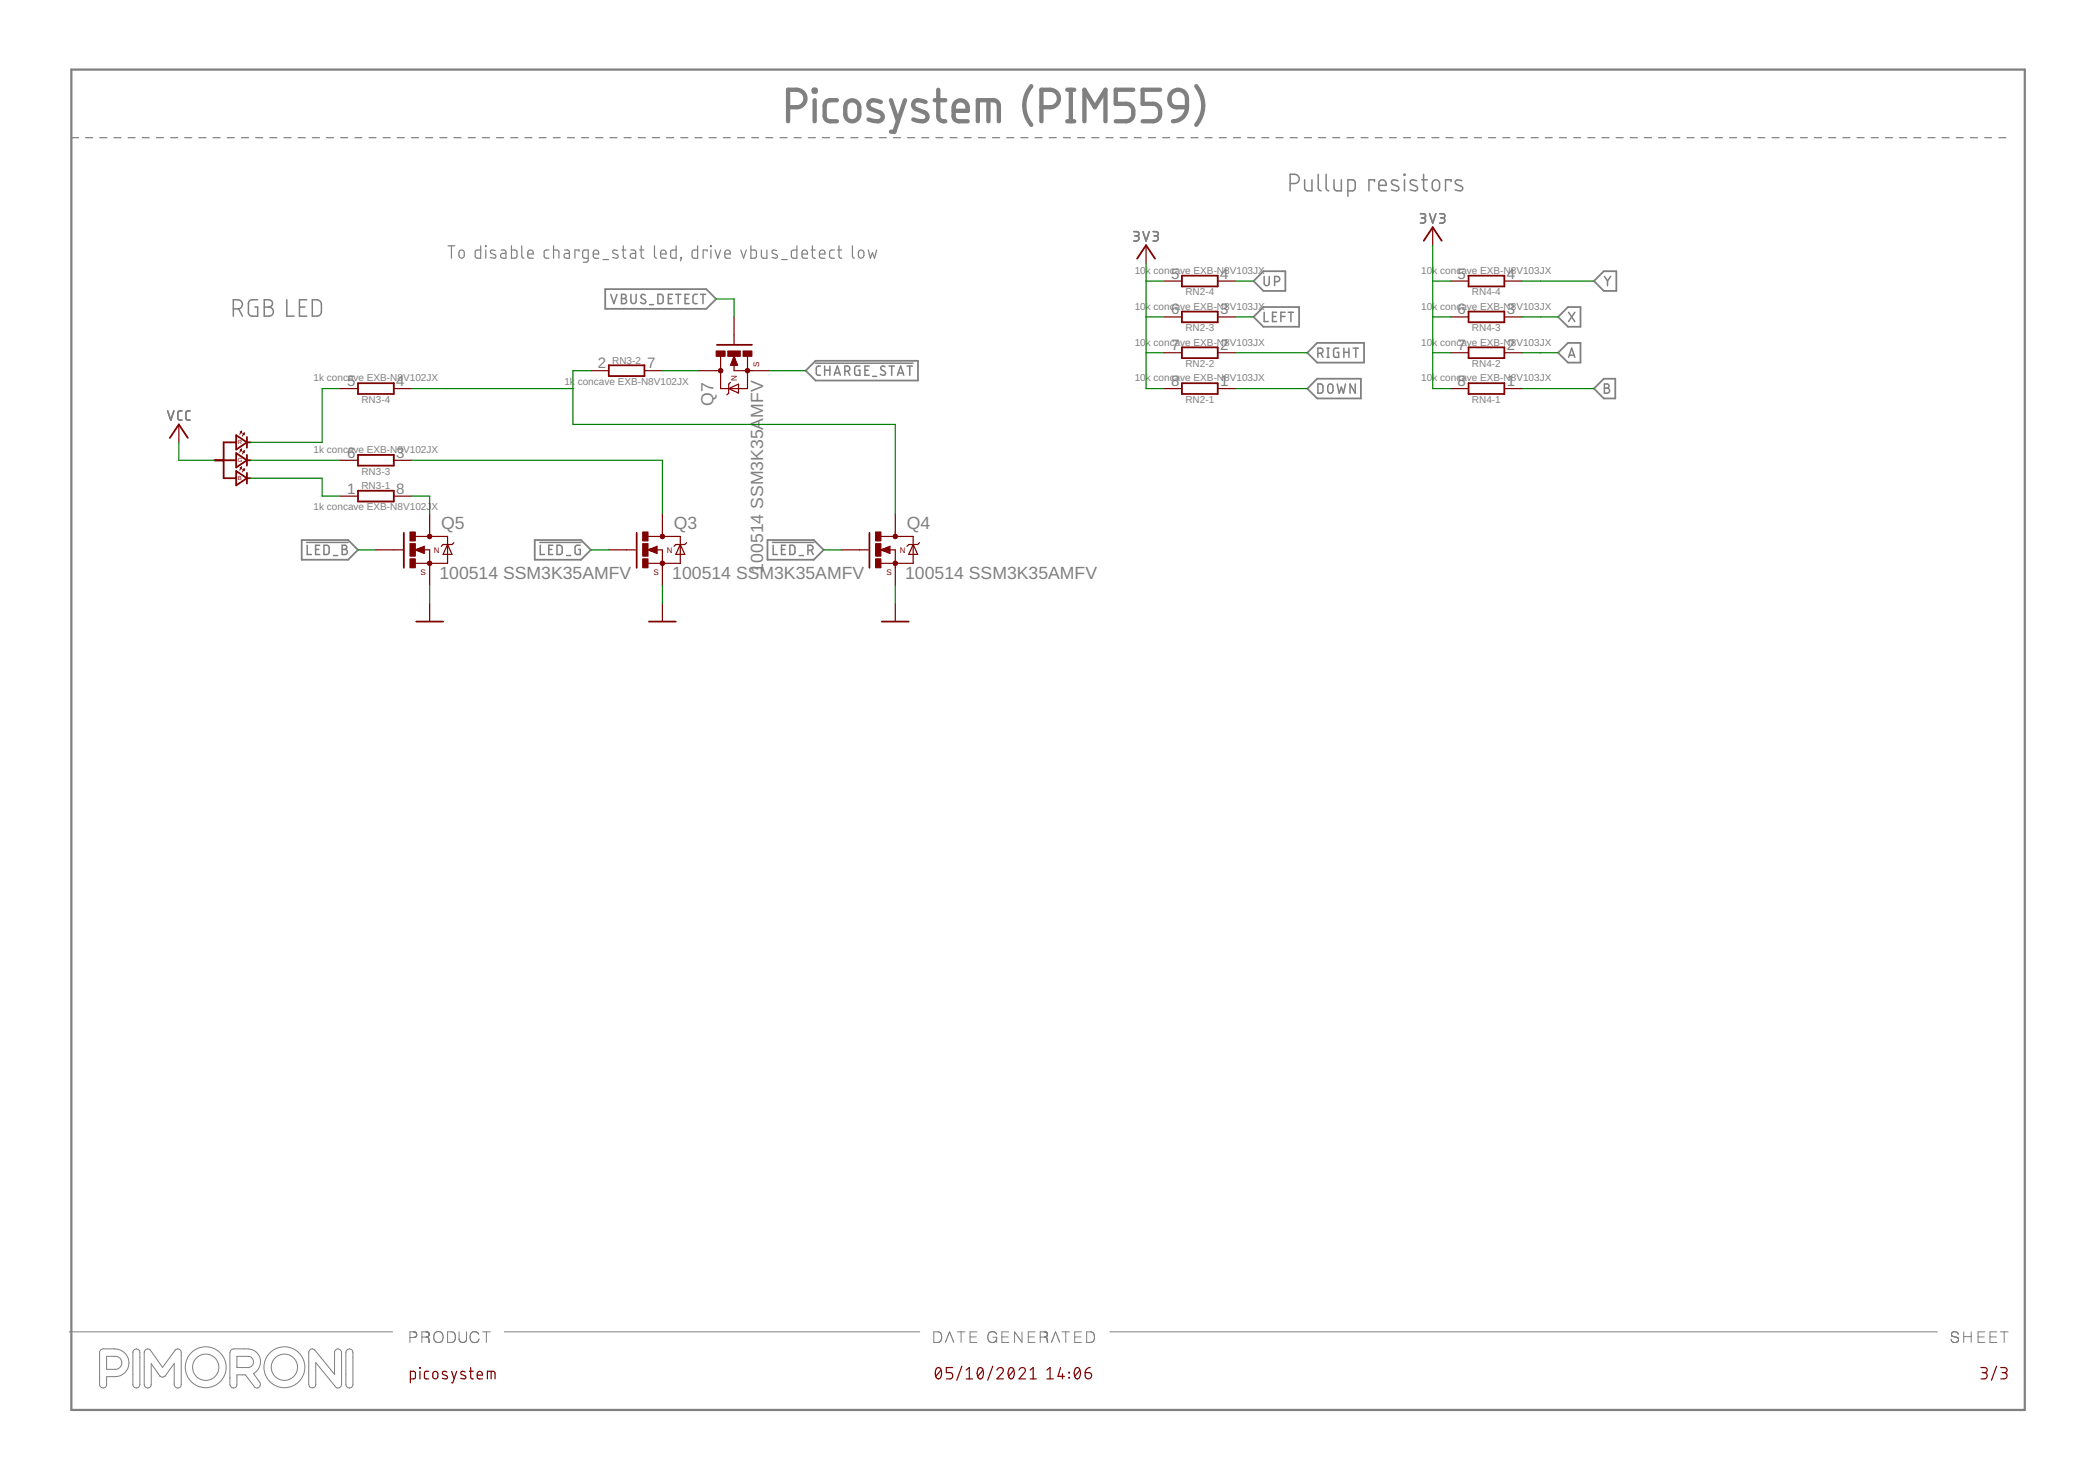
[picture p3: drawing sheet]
<svg xmlns="http://www.w3.org/2000/svg" width="297mm" height="210mm" viewBox="0 0 297 210" stroke-linecap="round" stroke-linejoin="round" font-family="sans-serif">
<g fill="none" stroke="#808080" stroke-width=".17">
<path d="M10.1 19.5h1M12.1 19.5h1M14.1 19.5h1.1M16.2 19.5h.9M18.2 19.5h1M20.2 19.5h1M22.2 19.5h1M24.2 19.5h1M26.2 19.5h1M28.2 19.5h1M30.2 19.5h1M32.2 19.5h1"/>
<path d="M34.2 19.5h1M36.2 19.5h1.1M38.2 19.5h1.1M40.3 19.5h1M42.3 19.5h1M44.3 19.5h1M46.3 19.5h1M48.3 19.5h1M50.3 19.5h1M52.3 19.5h1M54.3 19.5h1M56.3 19.5h1"/>
<path d="M58.3 19.5h1.1M60.3 19.5h1.1M62.4 19.5h1M64.4 19.5h1M66.4 19.5h1M68.4 19.5h1M70.4 19.5h1M72.4 19.5h1M74.4 19.5h1M76.4 19.5h1M78.4 19.5h1M80.5 19.5h.9"/>
<path d="M82.4 19.5h1.1M84.5 19.5h1M86.5 19.5h1M88.5 19.5h1M90.5 19.5h1M92.5 19.5h1M94.5 19.5h1M96.5 19.5h1M98.5 19.5h1M100.5 19.5h1.1M102.6 19.5h.9M104.6 19.5h1"/>
<path d="M106.6 19.5h1M108.6 19.5h1M110.6 19.5h1M112.6 19.5h1M114.6 19.5h1M116.6 19.5h1M118.6 19.5h1M120.6 19.5h1M122.6 19.5h1.1M124.7 19.5h1M126.7 19.5h1M128.7 19.5h1"/>
<path d="M130.7 19.5h1M132.7 19.5h1M134.7 19.5h1M136.7 19.5h1M138.7 19.5h1M140.7 19.5h1M142.7 19.5h1M144.7 19.5h1.1M146.7 19.5h1.1M148.8 19.5h1M150.8 19.5h1M152.8 19.5h1"/>
<path d="M154.8 19.5h1M156.8 19.5h1M158.8 19.5h1M160.8 19.5h1M162.8 19.5h1M164.8 19.5h1M166.9 19.5h1M168.9 19.5h1M170.9 19.5h1M172.9 19.5h1M174.9 19.5h1M176.9 19.5h1"/>
<path d="M178.9 19.5h1M180.9 19.5h1M182.9 19.5h1M184.9 19.5h1M186.9 19.5h1.1M189 19.5h1M191 19.5h1M193 19.5h1M195 19.5h1M197 19.5h1M199 19.5h1M201 19.5h1"/>
<path d="M203 19.5h1M205 19.5h1M207 19.5h1M209 19.5h1.1M211.1 19.5h1M213.1 19.5h1M215.1 19.5h1M217.1 19.5h1M219.1 19.5h1M221.1 19.5h1M223.1 19.5h1M225.1 19.5h1"/>
<path d="M227.1 19.5h1M229.1 19.5h1M231.1 19.5h1.1M233.2 19.5h1M235.2 19.5h1M237.2 19.5h1M239.2 19.5h1M241.2 19.5h1M243.2 19.5h1M245.2 19.5h1M247.2 19.5h1M249.2 19.5h1"/>
<path d="M251.2 19.5h1M253.3 19.5h1M255.3 19.5h1M257.3 19.5h1M259.3 19.5h1M261.3 19.5h1M263.3 19.5h1M265.3 19.5h1M267.3 19.5h1M269.3 19.5h1M271.3 19.5h1.1M273.3 19.5h1.1"/>
<path d="M275.4 19.5h1M277.4 19.5h1M279.4 19.5h1M281.4 19.5h1M283.4 19.5h1M63.5 34.8h1M64 34.8v1.8M65.2 35.5h.1a.38 .38 0 0 1 .5 .3v.4a.38 .38 0 0 1-.4 .4 .38 .38 0 0 1-.3-.4zM68.2 34.8v1.8h-.7l-.1-.3v-.7l.1-.1 .7-.1M68.8 34.8l.1 .1zM68.9 35.4v1.2M70.2 35.5h-.5l-.2 .3 .8 .4v.3a.6 .6 0 0 1-.8 0"/>
<path d="M71.1 35.4l.5 .1 .1 .1v1h-.4a.34 .34 0 0 1-.3-.3 .34 .34 0 0 1 .3-.4h.4M72.5 34.8v1.8h.6l.2-.3v-.7l-.2-.1-.6-.1M74 34.8v1.5l.1 .2 .2 .1M74.8 36h.8a.41 .41 0 0 0-.3-.6 .41 .41 0 0 0-.5 .4l.1 .7 .7 .1M77.8 35.4l-.5 .1-.1 .2v.8l.6 .1M78.5 35.4l.6 .1 .1 .1v1M78.5 34.8v1.8M80.1 35.4l.5 .1 .1 .1v1h-.4a.34 .34 0 0 1-.3-.3 .34 .34 0 0 1 .3-.4h.4M82.1 35.6v-.2h-.6v1.2M83.4 36.6h-.6l-.2-.2v-.7l.2-.2 .6-.1v1.5l-.2 .2-.5 .1M84.1 36h.8a.4 .4 0 0 0-.3-.6 .4 .4 0 0 0-.5 .4l.1 .7 .7 .1M85.5 36.8h.8"/>
<path d="M87.5 35.5l-.4-.1a.25 .25 0 0 0-.2 .2 .25 .25 0 0 0 .1 .3l.6 .3v.3a.6 .6 0 0 1-.7 0M88.2 35.4h.6M88.4 34.8v1.6l.1 .2h.3M89.5 35.4l.4 .1 .2 .1v1h-.4a.34 .34 0 0 1-.4-.3 .34 .34 0 0 1 .4-.4h.4M90.7 35.4h.6M90.9 34.8v1.6l.2 .2h.2M92.8 34.8v1.5l.1 .2 .2 .1M93.7 36h.7a.41 .41 0 0 0-.2-.6 .41 .41 0 0 0-.5 .4v.7l.7 .1M95.9 34.8v1.8h-.6l-.2-.3v-.7l.2-.1 .6-.1M96.5 36.5l.1 .1zM96.6 36.6l-.1 .4M98.9 34.8v1.8h-.6l-.2-.3v-.7l.2-.1 .6-.1"/>
<path d="M100.3 35.6v-.2h-.6v1.2M100.7 34.8h.1v.1h-.1zM100.8 35.4v1.2M101.4 35.4l.4 1.2 .4-1.2M102.8 36h.7a.41 .41 0 0 0-.2-.6 .41 .41 0 0 0-.5 .4v.7l.7 .1M105 35.4l.4 1.2 .4-1.2M106.5 34.8v1.8h.6l.2-.3-.1-.7-.1-.1-.6-.1M107.9 35.4v.9l.2 .2 .1 .1h.5v-1.2M110.1 35.5h-.5l-.1 .3 .7 .4v.3a.6 .6 0 0 1-.7 0M110.8 36.8h.8M113 34.8v1.8h-.6l-.2-.3v-.7l.2-.1 .6-.1M113.7 36h.8a.41 .41 0 0 0-.3-.6 .41 .41 0 0 0-.5 .4l.1 .7 .7 .1"/>
<path d="M115 35.4h.6M115.2 34.8v1.6l.2 .2h.2M116.2 36h.8a.41 .41 0 0 0-.3-.6 .41 .41 0 0 0-.5 .4l.1 .7 .7 .1M118.3 35.4l-.5 .1-.2 .2 .1 .8 .6 .1M118.8 35.4h.5M119 34.8v1.6l.1 .2h.2M120.9 34.8v1.5v.2l.2 .1M121.8 35.5h.1a.4 .4 0 0 1 .6 .3v.4a.39 .39 0 0 1-.4 .4 .39 .39 0 0 1-.4-.4zM123.1 35.4l.3 1.2 .3-.8 .3 .8 .3-1.2"/>
</g>
<path d="M10.1 9.9h277v189.9h-277z" fill="none" stroke="#808080" stroke-width=".32"/>
<g fill="none" stroke="#808080" stroke-width=".14">
<path d="M9.8 188.8h45.9M14.2 191.4l.4-.2a3.9 3.9 0 0 1 2.8 .3 1.96 1.96 0 0 1 .8 2.2 1.96 1.96 0 0 1-1.9 1.4h-1.2v1.1a.5 .5 0 0 1-.5 .5 .5 .5 0 0 1-.5-.5v-4.5zM15.1 192.2h1.3a.92 .92 0 0 1 .9 1 .92 .92 0 0 1-.9 .9h-1.3zM18.9 191.4a.5 .5 0 0 1 .6-.2 .5 .5 0 0 1 .3 .5v4.5a.5 .5 0 0 1-.5 .5 .5 .5 0 0 1-.5-.5v-4.5zM20.6 191.4l.1-.1a.47 .47 0 0 1 .6 0l1.8 2.5 1.7-2.4a.49 .49 0 0 1 .6-.2 .49 .49 0 0 1 .3 .5v4.5a.5 .5 0 0 1-.5 .5 .5 .5 0 0 1-.5-.5v-2.9l-1.3 1.7-.3 .2-.4-.1-1.3-1.8v2.9a.5 .5 0 0 1-.5 .5 .5 .5 0 0 1-.5-.5v-4.5zM32.7 191.4l.4-.2h2.1a1.85 1.85 0 0 1 1.7 1.4 1.85 1.85 0 0 1-1 2.1l.9 1.2a.5 .5 0 0 1 0 .7 .5 .5 0 0 1-.7 0l-1.3-1.7h-1.2v1.3a.5 .5 0 0 1-.5 .5 .5 .5 0 0 1-.5-.5v-4.5zM33.6 192.2h1.6a.79 .79 0 0 1 .7 .8 .79 .79 0 0 1-.7 .8h-1.6zM44 191.3l.3-.1 .3 .1 2.8 3.5v-3.1a.5 .5 0 0 1 .6-.5 .5 .5 0 0 1 .4 .5v4.5a.49 .49 0 0 1-.3 .5 .49 .49 0 0 1-.6-.2l-2.7-3.4v3.1a.5 .5 0 0 1-.5 .5 .5 .5 0 0 1-.5-.5v-4.5zM49.1 191.4a.5 .5 0 0 1 .6-.2 .5 .5 0 0 1 .3 .5v4.5a.5 .5 0 0 1-.5 .5 .5 .5 0 0 1-.5-.5v-4.5zM58.9 188.8l.2 .2M58.9 188.8h-.8v1.5M59 189.4h.1"/>
<path d="M59.1 189h.1M59.1 189v.1M59.1 189a.42 .42 0 0 1-.5 .6h-.5M60.5 189.5h-.1M60.6 189.5h.1M60.6 189.5l.2 .2M60.7 189.4l.1-.1-.1-.5h-.9v1.5M60.7 189.4l-.9 .1M60.7 189.6l.2 .6M60.8 188.9v.1M60.8 190.2h.1M60.9 190.2v.1"/>
<path d="M61.7 188.9a.67 .67 0 0 1 .7-.1 .67 .67 0 0 1 .4 .6 .7 .7 0 0 1-.7 .9 .7 .7 0 0 1-.6-1zM63.5 188.8h.6a.55 .55 0 0 1 .5 .5 .75 .75 0 0 1-.4 .9l-.7 .1zM65.1 188.8l.1 1.3M65.2 190.1h.1M66.1 188.8v1.1a.55 .55 0 0 1-.9 .2M67.9 189.1a.64 .64 0 0 0-.7-.4 .64 .64 0 0 0-.5 .6v.4a.64 .64 0 0 0 .6 .6 .64 .64 0 0 0 .6-.5M68.4 188.8h1.1M69 188.8v1.5M71.5 188.8h58.9M132.4 188.8h.6a.71 .71 0 0 1 .5 .9l-.3 .5-.8 .1zM134 190.3l.6-1.5 .6 1.5M135.7 188.8h1.1"/>
<path d="M136.3 188.8v1.5M137.5 189.5h.9M138.5 188.8h-1v1.5h1M140.8 189.5h.5v.8M141.3 189.1l-.2-.3a.7 .7 0 0 0-.8 .1 .7 .7 0 0 0-.2 .8v.1a.64 .64 0 0 0 .9 .4l.2-.1 .1-.4M142 189.5h.9M143 188.8h-1v1.5h1M144.9 188.8v1.5l-1.1-1.5v1.5M145.8 189.5h.9M146.7 188.8h-.9v1.5h.9M148.1 189.5h.1M148.2 189.5h.1"/>
<path d="M148.3 189.5h-.8M148.3 189.5l.2 .2M148.3 188.8l.2 .1M148.4 189.4l-.2 .1M148.4 189.4l-.1 .1M148.4 189.4h.1M148.4 189.7l.1 .6v-.1M148.5 188.9l-.3-.1h-.7v1.5M148.5 188.9l-.1 .5M148.5 189.3h-.1M148.5 189.3h.1M148.5 190.2h.1"/>
<path d="M149.1 190.3l.6-1.5 .6 1.5M150.6 188.8h1M151.1 188.8v1.5M152.4 189.5h.8M153.3 188.8h-.9v1.5h.9M154.1 188.8h.8l.2 .3 .1 .3a.77 .77 0 0 1-.4 .8l-.7 .1zM157.4 188.8h117.3M276.6 189.8a.55 .55 0 0 0 .4 .5 .55 .55 0 0 0 .6-.2v-.1M276.7 189.3l.1 .1M276.7 189.3h.1M276.8 189.4l.7 .2M276.8 190.2h.1"/>
<path d="M276.9 188.8h-.1M276.9 189.4h.1M277.5 189.5v.1M277.5 189.6h.1M277.6 189.6v.1M277.6 189.1a.53 .53 0 0 0-.4-.3 .53 .53 0 0 0-.5 .2v.3M277.6 189.7h.1M277.7 189.7v.3M277.7 190h-.1M278.4 188.8v1.5M278.4 189.4h1.1M279.5 188.8v1.5"/>
<path d="M280.5 189.5h.8M281.4 188.8h-.9v1.5h.9M282.2 189.5h.8M283.1 188.8h-.9v1.5h.9M283.6 188.8h1.1M284.2 188.8v1.5"/>
<circle cx="29.2" cy="193.8" r="2.9"/>
<circle cx="29.2" cy="193.8" r="1.86"/>
<circle cx="40.3" cy="193.8" r="2.9"/>
<circle cx="40.3" cy="193.8" r="1.86"/>
</g>
<g fill="none" stroke="#808080" stroke-width=".21">
<path d="M160.8 32.8h.4a.3 .3 0 0 1 .3 .3 .3 .3 0 0 1-.3 .3h-.3M161.1 33.4a.37 .37 0 0 1 .4 .4 .37 .37 0 0 1-.4 .4h-.3M162.1 32.8l.4 1.4 .4-1.4M163.5 32.8h.4a.3 .3 0 0 1 .3 .3 .3 .3 0 0 1-.3 .3h-.3M163.9 33.4a.37 .37 0 0 1 .3 .4 .37 .37 0 0 1-.3 .4h-.4M179.2 39.2v.9a.36 .36 0 0 0 .4 .4 .36 .36 0 0 0 .4-.4v-.9M180.7 39.9h.4a.37 .37 0 0 0 .4-.4 .37 .37 0 0 0-.4-.3h-.4v1.3M182.9 26h.7a.66 .66 0 0 0 .6-.6 .66 .66 0 0 0-.6-.7h-.7v2.4M185 25.5v1.1l.1 .3 .3 .2h.6v-1.6M186.9 24.7v1.9l.1 .3 .3 .2M188 24.7v1.9a.4 .4 0 0 0 .4 .5M189.1 25.5v1.1l.2 .3 .2 .2h.7v-1.6"/>
<path d="M191.1 27.1h.6l.3-.2 .2-.3v-.7a.4 .4 0 0 0-.5-.4h-.6v2.3M194.9 25.7v-.2h-.8v1.6M195.5 26.3h1a.55 .55 0 0 0-.3-.8 .55 .55 0 0 0-.7 .5v.6a.4 .4 0 0 0 .4 .5h.6M198.2 25.6a.58 .58 0 0 0-.9 .2v.1a1.23 1.23 0 0 0 1 .6 .34 .34 0 0 1 0 .3 .34 .34 0 0 1-.3 .3l-.7-.2M199.1 24.7h.1v.1h-.1zM199.1 25.5v1.6M200.9 25.6a.58 .58 0 0 0-1 .2v.1a1.23 1.23 0 0 0 1 .6 .34 .34 0 0 1 .1 .3 .34 .34 0 0 1-.3 .3l-.8-.2M201.4 30.3h.6a.29 .29 0 0 1 .1 .4 .29 .29 0 0 1-.3 .2h-.3M201.6 25.5h.8M201.8 30.9a.37 .37 0 0 1 .3 .4 .37 .37 0 0 1-.3 .3h-.4M201.8 24.7v1.9l.2 .3 .4 .2M202.7 30.3l.4 1.3 .5-1.3"/>
<path d="M203.3 25.5a.52 .52 0 0 1 .8 .5v.5a.52 .52 0 0 1-.5 .5 .52 .52 0 0 1-.5-.5v-.7zM204.1 30.3h.5a.3 .3 0 0 1 .3 .3 .3 .3 0 0 1-.3 .3h-.3M204.5 30.9a.37 .37 0 0 1 .4 .4 .37 .37 0 0 1-.4 .3h-.4M205.7 25.7v-.2h-.7v1.6M207.2 25.6a.59 .59 0 0 0-.9 .2v.1a1.4 1.4 0 0 0 1 .6 .34 .34 0 0 1 .1 .3 .34 .34 0 0 1-.3 .3l-.8-.2M227.5 39.2l.4 .6M227.9 39.8v.7M228.4 39.2l-.5 .6M23.8 58.2l.4 1.3 .5-1.3M25.8 58.2l-.4 .1-.2 .2v.9l.2 .1h.4M26.9 58.2l-.4 .1-.1 .2v.9l.1 .1h.4M33.1 43.8h.6a.65 .65 0 0 0 .7-.7 .65 .65 0 0 0-.7-.6h-.6v2.3"/>
<path d="M33.8 43.8l.6 1M36.5 42.5h-.7a.51 .51 0 0 0-.6 .5v1.3l.2 .4 1.1 .1v-1.3h-.4M37.5 42.5h.6a.52 .52 0 0 1 .5 .5 .52 .52 0 0 1-.5 .5 .65 .65 0 0 1 .7 .7 .65 .65 0 0 1-.7 .6h-.6zM37.5 43.5h.6M40.7 42.5v2.3h1M42.5 43.5h.7M43.5 42.5h-1v2.3h1M44.3 42.5h.6a.67 .67 0 0 1 .7 .6v1.1a.64 .64 0 0 1-.7 .6h-.6zM86.6 41.7l.4 1.3 .5-1.3M88.1 41.7h.4a.3 .3 0 0 1 .3 .3 .3 .3 0 0 1-.3 .3 .36 .36 0 0 1 .4 .4 .36 .36 0 0 1-.4 .3h-.4zM88.1 42.3h.4M89.5 41.7v1a.37 .37 0 0 0 .3 .3 .37 .37 0 0 0 .4-.3v-1"/>
<path d="M91.5 41.8a.33 .33 0 0 0-.5 0 .33 .33 0 0 0 0 .5l.4 .2a.31 .31 0 0 1 .1 .4 .31 .31 0 0 1-.4 .1l-.3-.1M92.1 43.2h.6M93.3 41.7l.6 .1a1.22 1.22 0 0 1 .1 1l-.2 .2h-.5zM94.8 42.3h.4M95.3 41.7h-.5v1.3h.5M95.8 41.7h.7M96.2 41.7v1.3M97.1 42.3h.5M97.7 41.7h-.6v1.3h.6M98.8 41.7l-.4 .1-.1 .2v.9l.1 .1h.4M99.3 41.7h.8M99.7 41.7v1.3"/>
<path d="M115.6 51.5h13.9M116.3 51.9h-.4l-.2 .3 .1 .8 .1 .2h.4M116.9 51.9v1.3M116.9 52.5h.8M117.7 51.9v1.3M118.3 53.2l.4-1.3 .4 1.3M118.4 52.9h.6M119.8 52.6h.3a.37 .37 0 0 0 .4-.4 .37 .37 0 0 0-.4-.3h-.3v1.3M120.2 52.6l.3 .6M121.9 51.9h-.4l-.3 .1v.9l.1 .3h.6v-.7h-.2M122.6 52.5h.5M123.2 51.9h-.6v1.3h.6"/>
<path d="M123.7 53.3h.6M125.5 52a.33 .33 0 0 0-.5-.1 .33 .33 0 0 0 0 .5l.4 .2a.31 .31 0 0 1 .1 .5 .31 .31 0 0 1-.4 .1l-.3-.2M126 51.9h.8M126.4 51.9v1.3M127.3 53.2l.4-1.3 .4 1.3M127.4 52.9h.6M128.6 51.9h.7M129 51.9v1.3M179.2 44.3v1.3h.6M180.4 44.9h.5M181 44.3h-.6v1.3h.6M181.6 44.9h.6"/>
<path d="M182.2 44.3h-.6v1.3M182.6 44.3h.8M183 44.3v1.3M186.9 54.4l.6 .1a1.22 1.22 0 0 1 .1 1l-.2 .2h-.5zM186.9 50.1h.3a.37 .37 0 0 0 .4-.4 .37 .37 0 0 0-.4-.4h-.3v1.4M187.3 50.1l.3 .6M188.2 49.3h.2M188.2 50.7h.2M188.3 49.3v1.4M188.4 54.5l.1-.1a.37 .37 0 0 1 .5 .4v.6a.37 .37 0 0 1-.4 .3 .37 .37 0 0 1-.3-.3v-.6zM189.6 54.4l.3 1.3 .3-.8 .3 .8 .3-1.3M189.8 49.3h-.4l-.3 .2v.9l.2 .2 .5 .1v-.8h-.2"/>
<path d="M190.5 49.9h.8M190.5 49.3v1.4M191.3 49.3v1.4M191.9 49.3h.7M192.2 54.4v1.3l-.8-1.3v1.3M192.2 49.3v1.4M222.4 50.7l.4-1.4 .5 1.4M222.4 44.3l.9 1.3M222.5 50.3h.7M223.3 44.3l-.9 1.3M227.5 54.4h.4a.3 .3 0 0 1 .2 .3 .3 .3 0 0 1-.2 .3 .36 .36 0 0 1 .3 .4 .36 .36 0 0 1-.3 .3h-.4zM227.5 55h.4"/>
<path d="M43.5 76.9h5.9M43.6 77.3v1.3h.6M44.7 77.9h.5M45.3 77.3h-.6v1.3h.6M45.9 77.3h.5l.3 .2a1.22 1.22 0 0 1-.1 1l-.7 .1zM47.3 78.7h.6M48.5 77.3l.6 .1a.3 .3 0 0 1 .1 .3 .3 .3 0 0 1-.3 .2 .36 .36 0 0 1 .4 .3 .36 .36 0 0 1-.4 .4h-.4zM48.5 77.9h.4M76.5 76.9h5.9M76.6 77.3v1.3h.6M77.8 77.9h.4M78.4 77.3h-.6v1.3h.6"/>
<path d="M79 77.3h.5l.2 .2a1.22 1.22 0 0 1-.1 1l-.6 .1zM80.3 78.7h.6M82.3 77.3h-.5l-.2 .1-.1 .9 .2 .3h.6v-.7h-.3M109.5 76.9h5.9M109.6 77.3v1.3h.6M110.8 77.9h.5M111.4 77.3h-.6v1.3h.6M112 77.3h.5l.2 .2a1.22 1.22 0 0 1-.1 1l-.6 .1zM113.3 78.7h.6M114.6 78h.3a.36 .36 0 0 0 .4-.4 .36 .36 0 0 0-.4-.3h-.3v1.3M115 78l.3 .6"/>
</g>
<g fill="none" stroke="#808080" stroke-width=".25">
<path d="M179.1 38.4h3.1v2.8h-3.1l-1.4-1.4zM226 39.8l1.4-1.4h1.8v2.8h-1.8zM85.8 41h14.3l1.4 1.4-1.4 1.4h-14.3zM114.2 52.5l1.4-1.4h14.6v2.8h-14.6zM179.1 43.5h5.1v2.8h-5.1l-1.4-1.4zM186.8 53.7h6.2v2.8h-6.2l-1.4-1.4zM186.8 48.6h6.6v2.8h-6.6l-1.4-1.4zM220.9 44.9l1.4-1.4h1.8v2.8h-1.8zM220.9 50l1.4-1.4h1.8v2.8h-1.8zM226 55.1l1.4-1.4h1.6v2.8h-1.6zM42.8 76.5h6.6l1.4 1.4-1.4 1.4h-6.6zM75.8 76.5h6.6l1.4 1.4-1.4 1.4h-6.6z"/>
<path d="M108.8 76.5h6.6l1.4 1.4-1.4 1.4h-6.6z"/>
</g>
<g fill="none" stroke="#800000" stroke-width=".17">
<path d="M162.5 34.8v2.5M165 39.8h2.6M172.7 39.8h2.5M203.1 32.2v2.6M205.7 39.8h2.5M213.3 39.8h2.5M48.2 55.1h2.6M55.8 55.1h2.6M83.8 52.5h2.5M91.4 52.5h2.5M99 52.5h3.2M103.3 55.1l1.4-.7v1.3z"/>
<path d="M103.6 54.2l-.3 .2v1.3l-.2 .3M104.1 51.6v.9h5.1M104.1 44.9v3.8M104.1 50.5l.5 1.3h-1zM106 50.5v4.6h-3.8v-4.6M165 55.1h2.6M165 50h2.6M165 44.9h2.6M172.7 55.1h2.5M172.7 50h2.5M172.7 44.9h2.5M205.7 55.1h2.5"/>
<path d="M205.7 50h2.5M205.7 44.9h2.5M213.3 55.1h2.5M213.3 50h2.5M213.3 44.9h2.5M25.4 60.2v2.5M48.2 70.3h2.6M48.2 65.2h2.6M53.3 77.9h3.8M55.8 70.3h2.6M55.8 65.2h2.6M58.9 77.9l1.3-.5v1z"/>
<path d="M58.9 76h4.6v3.8h-4.6M60 77.9h.9v5.1M60.9 72.9v3.1M63.5 77.2l.6 1.4h-1.3zM64.3 76.9l-.2 .3h-1.3l-.2 .2M86.3 77.9h3.8M91.9 77.9l1.3-.5v1zM91.9 76h4.6v3.8h-4.6M93 77.9h.9v5.1M93.9 72.9v3.1M96.5 77.2l.6 1.4h-1.3zM97.3 76.9l-.2 .3h-1.3l-.2 .2"/>
<path d="M119.3 77.9h3.8M124.9 77.9l1.3-.5v1zM124.9 76h4.6v3.8h-4.6M126 77.9h.9v5.1M126.9 72.9v3.1M129.5 77.2l.6 1.4h-1.3zM130.4 76.9l-.3 .3h-1.3l-.2 .2M60.9 85.6v2.5M93.9 85.6v2.5M126.9 85.6v2.5M58.2 195.4h.6l.1-.8-.1-.2h-.6v1.6M59.5 193.8l.1 .1z"/>
<path d="M59.5 194.4v1M60.8 194.4h-.5l-.1 .2v.8h.6M61.5 194.5l.2-.1 .3 .1 .1 .6a.36 .36 0 0 1-.4 .3 .36 .36 0 0 1-.3-.3zM63.4 194.5a.43 .43 0 0 0-.7 0l.1 .2 .6 .4v.2a.56 .56 0 0 1-.7 0M64 194.4l.4 1M64.7 194.4l-.5 1.6h-.2M66 194.5a.43 .43 0 0 0-.7 0v.1a.83 .83 0 0 0 .7 .5v.2a.56 .56 0 0 1-.7 0M66.5 194.4h.6M66.7 193.8l.1 1.5 .3 .1M67.7 194.9h.7a.38 .38 0 0 0-.3-.5 .38 .38 0 0 0-.4 .3l.1 .7h.6M69.1 195.4v-1h1l.1 1M69.6 194.4v1"/>
<path d="M132.8 193.9l.4-.1a1.12 1.12 0 0 1 0 1.6h-.1a.98 .98 0 0 1-.3-1.5zM133.4 194.2l-.7 .9M135.1 193.8h-.9v.7h.5a.45 .45 0 0 1 .4 .5 .45 .45 0 0 1-.4 .4h-.5M136.4 193.6l-.7 2M137 195.4h.9M137 194.2l.4-.4v1.6M138.7 193.9l.3-.1a.95 .95 0 0 1 0 1.6l-.3-.2a1.26 1.26 0 0 1 0-1.3zM139.4 194.2l-.8 .9M140.8 193.6l-.8 2M141.4 194.2a.45 .45 0 0 1 .6-.4 .45 .45 0 0 1 .1 .7l-.7 .9h.9M143.1 193.9l.1-.1a.32 .32 0 0 1 .5 .2 1.17 1.17 0 0 1-.2 1.4 .32 .32 0 0 1-.4-.2 1.26 1.26 0 0 1 0-1.3zM143.7 194.2l-.7 .9"/>
<path d="M144.5 194.2a.44 .44 0 0 1 .6-.4 .44 .44 0 0 1 .1 .7l-.7 .9h.9M146 195.4h.9M146 194.2l.5-.4v1.6M148.4 195.4h1M148.4 194.2l.5-.4v1.6M150.4 193.8l-.4 1.3h.9M150.6 194.7v.7M151.6 194.5v.1zM151.6 195.2v.1zM152.5 193.9l.1-.1a.32 .32 0 0 1 .5 .2 1.01 1.01 0 0 1-.3 1.4l-.4-.2a1.26 1.26 0 0 1 .1-1.3zM153.1 194.2l-.7 .9M153.9 194.5h.5a.45 .45 0 0 1 .4 .5 .45 .45 0 0 1-.5 .4 .45 .45 0 0 1-.4-.4z"/>
<path d="M154.6 193.8a.7 .7 0 0 0-.7 .7M280.9 193.8h.5a.36 .36 0 0 1 .4 .4 .36 .36 0 0 1-.4 .3h-.3M281.3 194.5a.44 .44 0 0 1 .5 .5 .44 .44 0 0 1-.5 .4h-.4M283.1 193.6l-.7 2M283.7 193.8h.5a.36 .36 0 0 1 .4 .4 .36 .36 0 0 1-.4 .3h-.3M284.1 194.5a.44 .44 0 0 1 .5 .5 .44 .44 0 0 1-.5 .4h-.4"/>
</g>
<g fill="none" stroke="#800000" stroke-width=".25">
<path d="M161.2 36.7l1.3-1.9 1.3 1.9M167.6 39.1h5.1v1.5h-5.1zM201.9 34.1l1.2-1.9 1.3 1.9M208.2 39.1h5.1v1.5h-5.1zM50.8 54.3h5v1.5h-5zM86.3 51.8h5.1v1.5h-5.1zM101.7 48.9h4.9M167.6 54.3h5.1v1.5h-5.1zM167.6 44.2h5.1v1.5h-5.1zM167.6 49.2h5.1v1.6h-5.1zM208.2 54.3h5.1v1.5h-5.1zM208.2 49.2h5.1v1.6h-5.1z"/>
<path d="M208.2 44.2h5.1v1.5h-5.1zM24.1 62.1l1.3-1.9 1.2 1.9M31.7 65.2h1.8M33.5 61.7l1.5 1-1.5 1zM33.5 64.2l1.5 1-1.5 1.1zM33.5 66.8l1.5 1-1.5 1zM33.5 62.7h-1.8v5.1h1.8M35 61.9v1.6M35 64.5v1.5M35 67v1.5M35 67.8h.5M35 65.2h.5"/>
<path d="M35 62.7h.5M50.8 69.6h5v1.5h-5zM50.8 64.5h5v1.5h-5zM57.3 75.5v5M90.3 75.5v5M123.3 75.5v5M59 88.1h3.8M92 88.1h3.8M125 88.1h3.8"/>
</g>
<path d="M34.1 66.3l.1-.1v.2zM34.1 61.2l.1-.1v.3zM34.1 63.8l.1-.2v.3zM34.2 66.2l-.2 .4M34.2 63.6l-.2 .5M34.2 61.1l-.2 .5M34.4 66.6l.2-.2v.3zM34.4 61.5l.2-.1v.2zM34.4 64l.2-.1v.3zM34.6 66.4l-.2 .5M34.6 63.9l-.2 .4M34.6 61.4l-.2 .4" fill="none" stroke="#800000" stroke-width=".14"/>
<path d="M30.4 65.2h1.3" fill="none" stroke="#800000" stroke-width=".34"/>
<path d="M104.1 51.4v.2h.2l-.2-.8-.3 .8M60 77.7l-.9 .2 .9 .3v-.3h-.2M93 77.7l-.9 .2 .9 .3v-.3h-.2M126 77.7l-.8 .2 .8 .3v-.3h-.2" fill="none" stroke="#800000" stroke-width=".32"/>
<g fill="#800000" stroke="#800000" stroke-width=".14">
<circle cx="93.9" cy="79.8" r=".33"/>
<circle cx="93.9" cy="76" r=".33"/>
<circle cx="126.9" cy="79.8" r=".33"/>
<circle cx="126.9" cy="76" r=".33"/>
<circle cx="60.9" cy="79.8" r=".33"/>
<circle cx="60.9" cy="76" r=".33"/>
<circle cx="106" cy="52.5" r=".32"/>
<circle cx="102.2" cy="52.5" r=".32"/>
</g>
<g fill="#800000" stroke="#800000" stroke-width=".14">
<path d="M91.1 79.2h.8v1.3h-.8z"/>
<path d="M91.1 75.4h.8v1.3h-.8z"/>
<path d="M91.1 77h.8v1.8h-.8z"/>
<path d="M124.1 79.2h.8v1.3h-.8z"/>
<path d="M124.1 75.4h.8v1.3h-.8z"/>
<path d="M124.1 77h.8v1.8h-.8z"/>
<path d="M58.1 79.2h.8v1.3h-.8z"/>
<path d="M58.1 75.4h.8v1.3h-.8z"/>
<path d="M58.1 77h.8v1.8h-.8z"/>
<path d="M105.3 49.7h1.3v.8h-1.3z"/>
<path d="M101.5 49.7h1.3v.8h-1.3z"/>
<path d="M103.2 49.7h1.8v.8h-1.8z"/>
</g>
<g fill="none" stroke="#008000" stroke-width=".17">
<path d="M162.5 37.3v17.8h2.5M162.5 39.8h2.5M175.2 39.8h2.5M203.1 34.8v20.3h2.6M203.1 39.8h2.6M215.8 39.8h10.2M48.2 55.1h-2.5v7.6h-10.2M58.4 55.1h22.8M83.8 52.5h-2.6v7.7h45.7v12.7M93.9 52.5h5.1M101.5 42.4h2.6v2.5M109.2 52.5h5"/>
<path d="M162.5 44.9h2.5M162.5 50h2.5M175.2 55.1h10.2M175.2 44.9h2.5M175.2 50h10.2M203.1 44.9h2.6M203.1 50h2.6M215.8 55.1h10.2M215.8 44.9h5.1M215.8 50h5.1M25.4 62.7v2.5h5M35.5 67.8h10.2v2.5h2.5"/>
<path d="M35.5 65.2h12.7M50.8 77.9h2.5M58.4 65.2h35.5v7.7M58.4 70.3h2.5v2.6M83.8 77.9h2.5M116.8 77.9h2.5M60.9 83v2.6M93.9 83v2.6M126.9 83v2.6"/>
</g>
<g fill="none" stroke="#808080" stroke-width=".61">
<path d="M111.7 15.2a2.18 2.18 0 0 0 2.1-.3 1.23 1.23 0 0 0 .3-1.4 1.23 1.23 0 0 0-1.1-.8h-1.3v4.5M115.4 12.7h.2v.3h-.2zM115.5 14.2v3M118.7 14.2h-1a.74 .74 0 0 0-.8 .8v1.4a.74 .74 0 0 0 .8 .8h1M120.2 14.5a1 1 0 0 1 1-.2 1 1 0 0 1 .6 .9 1.73 1.73 0 0 1-.3 1.8 .99 .99 0 0 1-1.1 .1 .99 .99 0 0 1-.6-.9 1.74 1.74 0 0 1 .4-1.7zM124.9 14.5l-.4-.2a1.04 1.04 0 0 0-1.3 .2 .66 .66 0 0 0 .3 1l1.3 .4a.65 .65 0 0 1 .4 .8 .65 .65 0 0 1-.7 .5l-1.4-.3M126.3 14.2l1 3M128.3 14.2l-1.5 4.5h-.5M131.2 14.5l-.3-.2a1.04 1.04 0 0 0-1.3 .2 .66 .66 0 0 0 .3 1l1.2 .4a.65 .65 0 0 1 .4 .8 .65 .65 0 0 1-.6 .5l-1.4-.3M132.5 14.2h1.5M133 12.7v3.7a.79 .79 0 0 0 1 .8M135.2 15.7h2a1.08 1.08 0 0 0-.4-1.2 1.08 1.08 0 0 0-1.2 0l-.2 .2a3.6 3.6 0 0 0-.2 2 .78 .78 0 0 0 .8 .5h1.2"/>
<path d="M138.6 17.2v-3h2.3a.77 .77 0 0 1 .7 .8v2.2M140.1 14.2v3M146.2 12.2a4.3 4.3 0 0 0 0 5.5M147.7 15.2a2.2 2.2 0 0 0 2-.3 1.23 1.23 0 0 0 .4-1.4 1.23 1.23 0 0 0-1.2-.8h-1.2v4.5M151.3 12.7h1M151.3 17.2h1M151.8 12.7v4.5M153.8 17.2v-4.5l1.4 2.5 1.5-2.5v4.5M160.7 12.7h-2.5v2h1.5a1.12 1.12 0 0 1 1 1.5 1.01 1.01 0 0 1-1 1h-1.5M164.5 12.7h-2.5v2h1.5a1.12 1.12 0 0 1 1 1.5 1.01 1.01 0 0 1-1 1h-1.5M166.1 13.1a1.25 1.25 0 0 1 1.4-.3 1.25 1.25 0 0 1 .8 1.2v1.2h-1.5a1.2 1.2 0 0 1-1-.8 1.2 1.2 0 0 1 .3-1.3zM168.3 15.2a1.95 1.95 0 0 1-2 2"/>
<path d="M169.6 12.2a4.3 4.3 0 0 1 0 5.5"/>
</g>
<g font-size="2.5" fill="#808080">
<text x="101.1" y="57.5" transform="rotate(-90 101.1 57.5)">Q7</text>
<text x="62.5" y="75">Q5</text>
<text x="95.6" y="75">Q3</text>
<text x="128.6" y="75">Q4</text>
<text x="62.3" y="82.1">100514 SSM3K35AMFV</text>
<text x="95.3" y="82.1">100514 SSM3K35AMFV</text>
<text x="108.2" y="81.2" transform="rotate(-90 108.2 81.2)">100514 SSM3K35AMFV</text>
<text x="128.3" y="82.1">100514 SSM3K35AMFV</text>
</g>
<g font-size="2.1" fill="#808080">
<text x="166" y="39.5">5</text>
<text x="173" y="39.5">4</text>
<text x="206.7" y="39.5">5</text>
<text x="213.6" y="39.5">4</text>
<text x="166" y="44.6">6</text>
<text x="173" y="44.6">3</text>
<text x="206.7" y="44.6">6</text>
<text x="213.6" y="44.6">3</text>
<text x="84.8" y="52.2">2</text>
<text x="91.7" y="52.2">7</text>
<text x="166" y="49.6">7</text>
<text x="173" y="49.6">2</text>
<text x="206.7" y="49.6">7</text>
<text x="213.6" y="49.6">2</text>
<text x="49.2" y="54.7">5</text>
<text x="56.2" y="54.7">4</text>
<text x="166" y="54.7">8</text>
<text x="173" y="54.7">1</text>
<text x="206.7" y="54.7">8</text>
<text x="213.6" y="54.7">1</text>
<text x="49.2" y="64.9">6</text>
<text x="56.2" y="64.9">3</text>
<text x="49.2" y="70">1</text>
<text x="56.2" y="70">8</text>
</g>
<g font-size="1.4" fill="#808080">
<text x="160.9" y="38.8">10k concave EXB-N8V103JX</text>
<text x="168.1" y="41.9">RN2-4</text>
<text x="201.5" y="38.8">10k concave EXB-N8V103JX</text>
<text x="208.7" y="41.9">RN4-4</text>
<text x="160.9" y="43.9">10k concave EXB-N8V103JX</text>
<text x="168.1" y="47">RN2-3</text>
<text x="201.5" y="43.9">10k concave EXB-N8V103JX</text>
<text x="208.7" y="47">RN4-3</text>
<text x="86.8" y="51.5">RN3-2</text>
<text x="160.9" y="49">10k concave EXB-N8V103JX</text>
<text x="168.1" y="52">RN2-2</text>
<text x="201.5" y="49">10k concave EXB-N8V103JX</text>
<text x="208.7" y="52">RN4-2</text>
<text x="44.5" y="54.1">1k concave EXB-N8V102JX</text>
<text x="51.2" y="57.1">RN3-4</text>
<text x="80" y="54.6">1k</text>
<text x="81.9" y="54.6">concave EXB-N8V102JX</text>
<text x="160.9" y="54.1">10k concave EXB-N8V103JX</text>
<text x="168.1" y="57.1">RN2-1</text>
<text x="201.5" y="54.1">10k concave EXB-N8V103JX</text>
<text x="208.7" y="57.1">RN4-1</text>
<text x="44.5" y="64.2">1k concave EXB-N8V102JX</text>
<text x="51.2" y="69.3">RN3-1</text>
<text x="51.2" y="67.3">RN3-3</text>
<text x="44.5" y="72.3">1k concave EXB-N8V102J</text>
<text x="61.2" y="72.3">X</text>
</g>
<g font-size="1.1" fill="#800000">
<text x="104.5" y="54" transform="rotate(-90 104.5 54)">N</text>
<text x="107.6" y="52" transform="rotate(-90 107.6 52)">S</text>
<text x="59.6" y="81.5">S</text>
<text x="61.5" y="78.3">N</text>
<text x="92.7" y="81.5">S</text>
<text x="94.5" y="78.3">N</text>
<text x="125.7" y="81.5">S</text>
<text x="127.6" y="78.3">N</text>
</g>
<g font-size=".8" fill="#800000">
<text x="33.7" y="63">R</text>
<text x="33.7" y="65.5">G</text>
<text x="33.7" y="68">B</text>
</g>
</svg>
